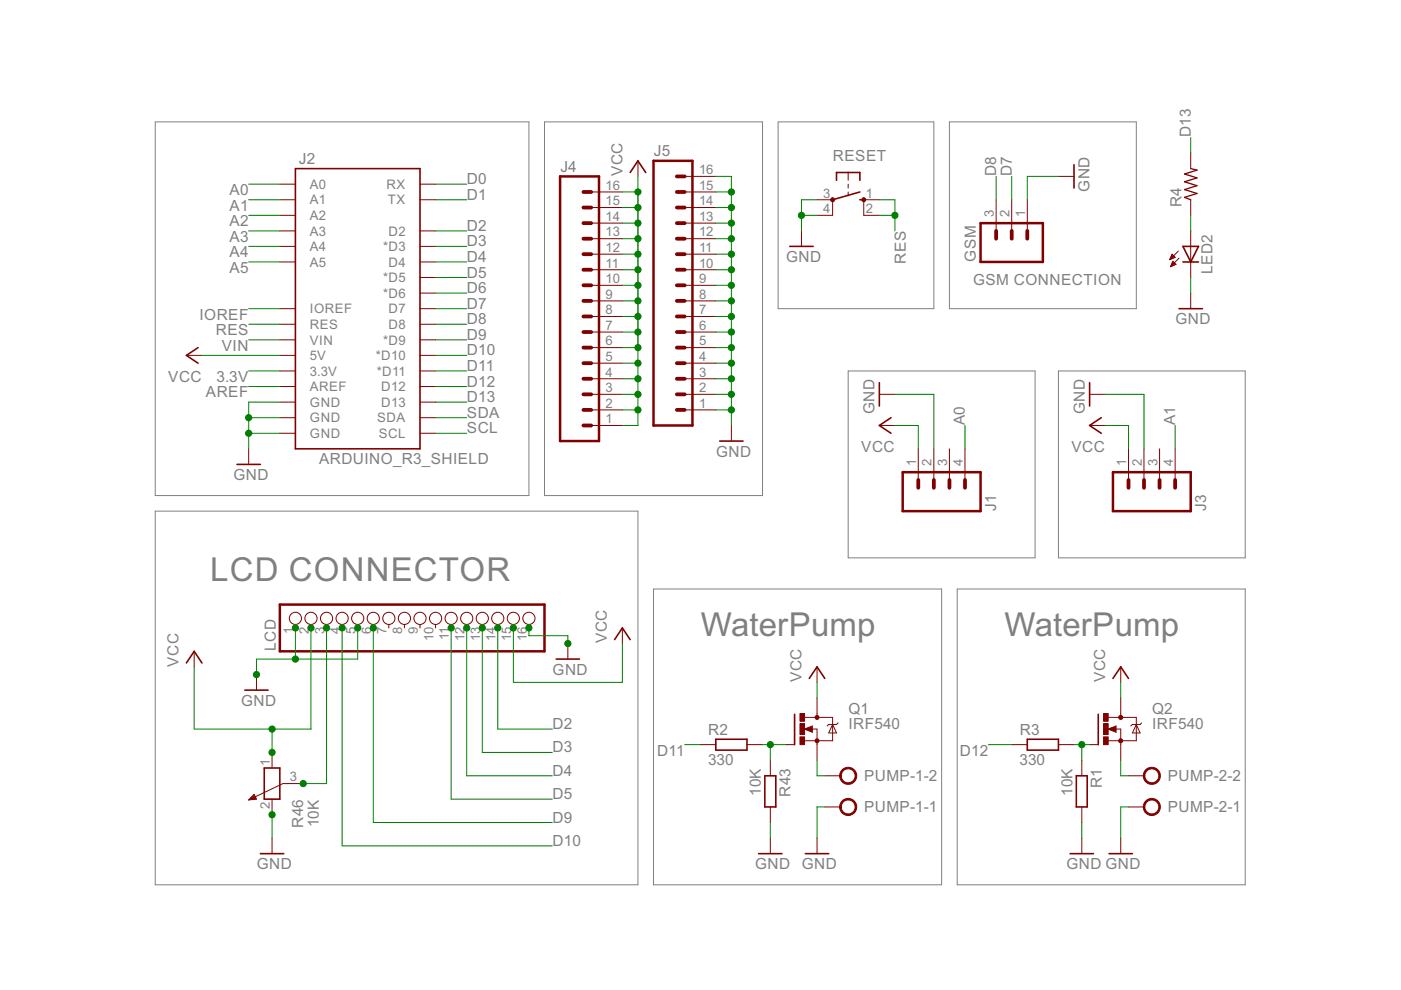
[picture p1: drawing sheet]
<svg xmlns="http://www.w3.org/2000/svg" width="297mm" height="210mm" viewBox="0 0 297 210" stroke-linecap="round" stroke-linejoin="round" font-family="sans-serif">
<path d="M32.9 25.8h79.2v79.3h-79.2zM115.4 25.8h46.3v79.3h-46.3zM165 25.8h33v39.6h-33zM201.3 25.8h39.6v39.6h-39.6zM179.8 78.7h39.7v39.6h-39.7zM224.4 78.7h39.6v39.6h-39.6zM32.9 108.4h102.4v79.2h-102.4zM138.6 124.9h61v62.7h-61zM202.9 124.9h61.1v62.7h-61.1z" fill="none" stroke="#808080" stroke-width=".21"/>
<g fill="none" stroke="#800000" stroke-width=".34">
<path d="M62.6 35.8h26.4v59.4h-26.4zM133.6 36.6l1.7-2.5 1.6 2.5M177.4 38.2v-1.6h4.9v1.6M227.7 34.9v5M167.4 52.2h5M182.3 42.4h.8M182.3 40.7l-5.8 1.7M250.8 52.2h3.3l-1.6 3.3zM250.8 55.5h3.3M42 73.7l-2.5 1.7 2.5 1.6M250 65.4h4.9M50.2 98.5h5"/>
<path d="M152.6 93.5h4.9M186.4 81.1v5M188.9 88.6l-2.5 1.6 2.5 1.7M231 81.1v5M233.5 88.6l-2.5 1.6 2.5 1.7M117.9 139.7h5M130.3 135.6l1.7-2.5 1.6 2.5M39.5 140.6l1.7-2.5 1.6 2.5M51.9 146.3h5M151.8 156.7h6.6v2.3h-6.6zM168.5 151.4v6.5M171.6 143.8l1.6-2.4 1.7 2.4"/>
<path d="M217.8 156.7h6.6v2.3h-6.6zM232.9 151.4v6.5M236 143.8l1.6-2.4 1.7 2.4M56 162.8h3.3v6.6h-3.3zM162.2 164.5h2.3v6.6h-2.3zM228.2 164.5h2.3v6.6h-2.3zM55.2 181h5M160.8 181h5M170.8 181h4.9M226.9 181h4.9M235.1 181h5"/>
</g>
<g fill="none" stroke="#800000" stroke-width=".21">
<path d="M59.3 39.1h3.3M89 39.1h3.4M135.3 34.1v3.3M145.2 37.4h6.6M179.8 36.6v1.6M179.8 39.1v.8M224.4 37.4h3.3M252.5 32.4v3.4M59.3 42.4h3.3M59.3 49h3.3M59.3 52.2h3.3M59.3 55.5h3.3"/>
<path d="M59.3 45.7h3.3M89 42.4h3.4M89 49h3.4M89 52.2h3.4M89 55.5h3.4M89 58.8h3.4M125.3 57.2h6.7M125.3 53.9h6.7M125.3 50.6h6.7M125.3 47.3h6.7M125.3 44h6.7M125.3 40.7h6.7"/>
<path d="M145.2 57.2h6.6M145.2 53.9h6.6M145.2 50.6h6.6M145.2 47.3h6.6M145.2 44h6.6M145.2 40.7h6.6M169.9 49v3.2M173.2 42.4h3.3v3.3h-3.3M179.8 40.7v.8M186.4 42.4h-3.3v3.3h3.3M211.2 42.4v6.6M214.5 42.4v6.6"/>
<path d="M217.8 42.4v6.6M248 55h.1M248.1 54.9h.3M248.2 54.7h.6M248.2 56.5h.1M248.2 54.5h.9M248.2 56.4h.4M248.3 54.4h.7M248.3 56.2h.7M248.4 54.2h.4M248.4 56h.9M248.4 54h.2"/>
<path d="M248.5 55.9h.7M248.5 53.9l.7 .7-1.2 .5zM248.5 55.7h.5M248.6 55.5h.2M249.3 56l-.6-.6-.5 1.1M249.3 56l-1.1 .5M249.8 53.2l-1.8 1.9M250 54.7l-1.8 1.8M252.5 42.4v3.3M252.5 49v9.8M39.5 75.4h3.3M59.3 65.4h3.3"/>
<path d="M59.3 68.7h3.3M59.3 72.1h3.3M59.3 75.4h3.3M59.3 78.7h3.3M89 62.1h3.4M89 65.4h3.4M89 68.7h3.4M89 72.1h3.4M89 75.4h3.4M89 78.7h3.4M125.3 77h6.7M125.3 73.7h6.7"/>
<path d="M125.3 70.4h6.7M125.3 67.1h6.7M125.3 63.8h6.7M125.3 60.5h6.7M145.2 77h6.6M145.2 73.7h6.6M145.2 70.4h6.6M145.2 67.1h6.6M145.2 63.8h6.6M145.2 60.5h6.6M252.5 62.1v3.3M52.7 95.2v3.3"/>
<path d="M59.3 82h3.3M59.3 85.3h3.3M59.3 88.6h3.3M59.3 91.9h3.3M89 82h3.4M89 85.3h3.4M89 88.6h3.4M89 91.9h3.4M125.3 83.6h6.7M125.3 90.2h6.7M125.3 86.9h6.7M125.3 80.3h6.7"/>
<path d="M145.2 83.6h6.6M145.2 86.9h6.6M145.2 80.3h6.6M155.1 90.2v3.3M186.4 83.6h3.3M186.4 90.2h3.3M194.7 95.2v6.6M198 95.2v6.6M201.3 95.2v6.6M204.6 95.2v6.6M231 83.6h3.3M231 90.2h3.3"/>
<path d="M239.3 95.2v6.6M242.5 95.2v6.6M245.9 95.2v6.6M249.2 95.2v6.6M41.2 138.1v3.3M62.6 132.4v.7M65.9 132.4v.7M69.2 132.4v.7M72.5 132.4v.7M75.8 132.4v.7M79.1 132.4v.7M82.4 132.4v.7"/>
<path d="M85.7 132.4v.7M89 132.4v.7M92.4 132.4v.7M95.7 132.4v.7M99 132.4v.7M102.3 132.4v.7M105.5 132.4v.7M108.8 132.4v.7M112.1 132.4v.7M120.4 136.4v3.3M132 133.1v3.3M54.4 143v3.3"/>
<path d="M57.7 159.5v3.3M148.5 157.9h3.3M158.4 157.9h3.3M166.6 157.9h1.9M170.6 154.6l1.6-.7v1.4zM170.6 152.1h5.9v5h-5.9M172.1 154.6h1.1v6.6M173.2 141.4v3.3M173.2 148v4.1M176.5 153.6l.9 1.8h-1.7zM177.7 153.3l-.3 .3h-1.7l-.3 .3M214.5 157.9h3.3"/>
<path d="M224.4 157.9h3.3M231 157.9h1.9M235 154.6l1.6-.7v1.4zM235 152.1h5.9v5h-5.9M236.5 154.6h1.1v6.6M237.6 141.4v3.3M237.6 148v4.1M240.9 153.6l.8 1.8h-1.6zM242.1 153.3l-.4 .3h-1.6l-.3 .3M52.9 169.5h1.2M53 169.3h1.3M53.2 169.1h1"/>
<path d="M53.4 169h.7M53.5 168.8h.6M53.7 168.6h.3M53.9 168.4l.5 1-1.7 .2M53.9 168.4l-1.2 1.2M53.9 168.5h.1M57.7 169.4v3.3M57.7 177.7v3.3M64.3 166.1h-4.3l-7.3 3.5M163.3 161.2v3.3M163.3 171.1v3.3M163.3 177.7v3.3"/>
<path d="M173.2 177.7v3.3M174.9 171.1h3.3M174.9 164.5h3.3M229.4 161.2v3.3M229.4 171.1v3.3M229.4 177.7v3.3M237.6 177.7v3.3M239.3 171.1h3.2M239.3 164.5h3.2"/>
<circle cx="62.6" cy="131.1" r="1.29"/>
<circle cx="65.9" cy="131.1" r="1.29"/>
<circle cx="69.2" cy="131.1" r="1.29"/>
<circle cx="72.5" cy="131.1" r="1.29"/>
<circle cx="75.8" cy="131.1" r="1.29"/>
<circle cx="79.1" cy="131.1" r="1.29"/>
<circle cx="82.4" cy="131.1" r="1.29"/>
<circle cx="85.7" cy="131.1" r="1.29"/>
<circle cx="89" cy="131.1" r="1.29"/>
<circle cx="92.4" cy="131.1" r="1.29"/>
<circle cx="95.7" cy="131.1" r="1.29"/>
<circle cx="99" cy="131.1" r="1.29"/>
<circle cx="102.3" cy="131.1" r="1.29"/>
<circle cx="105.5" cy="131.1" r="1.29"/>
<circle cx="108.8" cy="131.1" r="1.29"/>
<circle cx="112.1" cy="131.1" r="1.29"/>
</g>
<path d="M172.1 154.3l-1.2 .3 1.2 .3v-.3h-.4M236.5 154.3l-1.2 .3 1.2 .3v-.3h-.4" fill="none" stroke="#800000" stroke-width=".4"/>
<g fill="#800000" stroke="#800000" stroke-width=".21">
<path d="M178.7 169.7a1.81 1.81 0 0 1 2.8 .6 1.81 1.81 0 0 1-1.3 2.6 1.81 1.81 0 0 1-2.2-1.8h.4a1.48 1.48 0 0 1 2.1-1.4 1.48 1.48 0 0 1 .3 2.5 1.48 1.48 0 0 1-2.4-.8v-.3h-.4a1.95 1.95 0 0 1 .7-1.4z" fill-rule="evenodd"/>
<path d="M178.7 163.1a1.81 1.81 0 0 1 2.8 .6 1.81 1.81 0 0 1-1.3 2.6 1.81 1.81 0 0 1-2.2-1.8h.4a1.48 1.48 0 0 1 2.1-1.4 1.48 1.48 0 0 1 .3 2.5 1.48 1.48 0 0 1-2.4-.8v-.3h-.4a1.95 1.95 0 0 1 .7-1.4z" fill-rule="evenodd"/>
<path d="M242.8 170a1.81 1.81 0 0 1 2.9 0 1.81 1.81 0 0 1-.9 2.8 1.81 1.81 0 0 1-2.4-1.7h.3a1.49 1.49 0 0 1 2.1-1.4 1.49 1.49 0 0 1 .3 2.5 1.49 1.49 0 0 1-2.3-.8l-.1-.3h-.3z" fill-rule="evenodd"/>
<path d="M242.8 163.4a1.81 1.81 0 0 1 2.9 0 1.81 1.81 0 0 1-.9 2.8 1.81 1.81 0 0 1-2.4-1.7h.3a1.49 1.49 0 0 1 2.1-1.4 1.49 1.49 0 0 1 .3 2.5 1.49 1.49 0 0 1-2.3-.8l-.1-.3h-.3z" fill-rule="evenodd"/>
<circle cx="173.2" cy="157.1" r=".42"/>
<circle cx="173.2" cy="152.1" r=".42"/>
<circle cx="237.6" cy="157.1" r=".43"/>
<circle cx="237.6" cy="152.1" r=".43"/>
<circle cx="176.5" cy="42.3" r=".43"/>
<circle cx="183.1" cy="42.3" r=".43"/>
</g>
<g fill="#800000" stroke="#800000" stroke-width=".21">
<path d="M169.6 156.2h1v1.7h-1z"/>
<path d="M169.6 151.3h1v1.6h-1z"/>
<path d="M169.6 153.4h1v2.3h-1z"/>
<path d="M234 156.2h.9v1.7h-.9z"/>
<path d="M234 151.3h.9v1.6h-.9z"/>
<path d="M234 153.4h.9v2.3h-.9z"/>
</g>
<path d="M118.7 37.4h8.3v56.1h-8.3zM138.6 34.1h8.2v56.1h-8.2zM207.9 47.3h13.2v8.2h-13.2zM191.4 100.1h16.5v8.3h-16.5zM236 100.1h16.5v8.3h-16.5zM59.3 128.2h56.1v9.9h-56.1z" fill="none" stroke="#800000" stroke-width=".53"/>
<g fill="none" stroke="#800000" stroke-width=".8">
<path d="M143.5 37.4h1.7M123.7 57.2h1.6M123.7 53.9h1.6M123.7 50.6h1.6M123.7 47.3h1.6M123.7 44h1.6M123.7 40.7h1.6M143.5 57.2h1.7M143.5 53.9h1.7M143.5 50.6h1.7M143.5 47.3h1.7M143.5 44h1.7"/>
<path d="M143.5 40.7h1.7M211.2 49v1.6M214.5 49v1.6M217.8 49v1.6M123.7 77h1.6M123.7 73.7h1.6M123.7 70.4h1.6M123.7 67.1h1.6M123.7 63.8h1.6M123.7 60.5h1.6M143.5 77h1.7M143.5 73.7h1.7"/>
<path d="M143.5 70.4h1.7M143.5 67.1h1.7M143.5 63.8h1.7M143.5 60.5h1.7M123.7 83.6h1.6M123.7 86.9h1.6M123.7 90.2h1.6M123.7 80.3h1.6M143.5 83.6h1.7M143.5 86.9h1.7M143.5 80.3h1.7M194.7 101.8v1.6"/>
<path d="M198 101.8v1.6M201.3 101.8v1.6M204.6 101.8v1.6M239.3 101.8v1.6M242.5 101.8v1.6M245.9 101.8v1.6M249.2 101.8v1.6"/>
</g>
<path d="M252.5 35.8l1.3 .3-2.7 .8 2.7 .8-2.7 .8 2.7 .9-2.7 .8 2.7 .8-2.7 .8 1.4 .6" fill="none" stroke="#800000" stroke-width=".28"/>
<g fill="none" stroke="#008000" stroke-width=".21">
<path d="M52.7 39.1h6.6M92.4 39.1h6.6M135.3 37.4v52.8h-3.3M151.8 37.4h3.3v52.8M211.2 37.4v5M214.5 37.4v5M224.4 37.4h-6.6v5M252.5 29.1v3.3M52.7 42.4h6.6M52.7 45.7h6.6M52.7 49h6.6M52.7 52.2h6.6"/>
<path d="M52.7 55.5h6.6M92.4 42.4h6.6M92.4 49h6.6M92.4 52.2h6.6M92.4 55.5h6.6M92.4 58.8h6.6M132 40.7h3.3M132 44h3.3M132 47.3h3.3M132 50.6h3.3M132 53.9h3.3M132 57.2h3.3"/>
<path d="M151.8 40.7h3.3M151.8 44h3.3M151.8 47.3h3.3M151.8 50.6h3.3M151.8 53.9h3.3M151.8 57.2h3.3M169.9 45.7h3.3M173.2 42.4h-3.3v6.6M186.4 42.4h3.3v6.6M186.4 45.7h3.3M252.5 45.7v3.3M252.5 58.8v3.3"/>
<path d="M42.8 75.4h16.5M52.7 65.4h6.6M52.7 68.7h6.6M52.7 72.1h6.6M52.7 78.7h6.6M92.4 62.1h6.6M92.4 65.4h6.6M92.4 68.7h6.6M92.4 72.1h6.6M92.4 75.4h6.6M92.4 78.7h6.6M132 60.5h3.3"/>
<path d="M132 63.8h3.3M132 67.1h3.3M132 70.4h3.3M132 73.7h3.3M132 77h3.3M151.8 60.5h3.3M151.8 63.8h3.3M151.8 67.1h3.3M151.8 70.4h3.3M151.8 73.7h3.3M151.8 77h3.3M52.7 82h6.6"/>
<path d="M52.7 91.9h6.6M52.7 88.6h6.6M59.3 85.3h-6.6v9.9M92.4 82h6.6M92.4 85.3h6.6M92.4 91.9h6.6M92.4 88.6h6.6M132 80.3h3.3M132 83.6h3.3M132 86.9h3.3M151.8 80.3h3.3M151.8 83.6h3.3"/>
<path d="M151.8 86.9h3.3M189.7 90.2h5v5M189.7 83.6h8.3v11.6M204.6 90.2v5M234.3 90.2h5v5M234.3 83.6h8.2v11.6M249.2 90.2v5M62.6 133.1v6.6M65.9 133.1v21.5h-24.7v-13.2M69.2 133.1v33h-4.9M72.5 133.1v46.2h44.6M75.8 133.1v6.6h-21.4v3.3"/>
<path d="M79.1 133.1v41.3h38M95.7 133.1v36.3h21.4M99 133.1v31.4h18.1M102.3 133.1v26.4h14.8M105.5 133.1v21.5h11.6M108.8 133.1v11.6h23.2v-8.3M112.1 133.1v1.7h8.3v1.6M57.7 154.6v4.9M145.2 157.9h3.3M161.7 157.9h4.9M163.3 157.9v3.3M173.2 144.7v3.3"/>
<path d="M209.5 157.9h5M227.7 157.9h3.3M229.4 157.9v3.3M237.6 144.7v3.3M57.7 172.7v5M163.3 174.4v3.3M173.2 161.2v3.3h1.7M174.9 171.1h-1.7v6.6M229.4 174.4v3.3M237.6 161.2v3.3h1.7M239.3 171.1h-1.7v6.6"/>
</g>
<g fill="#008000" stroke="#008000" stroke-width=".21">
<circle cx="105.5" cy="133.1" r=".66"/>
<circle cx="102.3" cy="133.1" r=".66"/>
<circle cx="99" cy="133.1" r=".66"/>
<circle cx="95.7" cy="133.1" r=".66"/>
<circle cx="79.1" cy="133.1" r=".66"/>
<circle cx="72.5" cy="133.1" r=".66"/>
<circle cx="189.7" cy="45.7" r=".66"/>
<circle cx="108.8" cy="133.1" r=".66"/>
<circle cx="65.9" cy="133.1" r=".66"/>
<circle cx="57.7" cy="154.6" r=".66"/>
<circle cx="57.7" cy="159.5" r=".66"/>
<circle cx="135.3" cy="40.7" r=".66"/>
<circle cx="135.3" cy="44" r=".66"/>
<circle cx="135.3" cy="47.3" r=".66"/>
<circle cx="135.3" cy="50.6" r=".66"/>
<circle cx="135.3" cy="53.9" r=".66"/>
<circle cx="135.3" cy="57.2" r=".66"/>
<circle cx="135.3" cy="60.5" r=".66"/>
<circle cx="135.3" cy="63.8" r=".66"/>
<circle cx="135.3" cy="67.1" r=".66"/>
<circle cx="135.3" cy="70.4" r=".66"/>
<circle cx="135.3" cy="73.7" r=".66"/>
<circle cx="135.3" cy="77" r=".66"/>
<circle cx="135.3" cy="86.9" r=".66"/>
<circle cx="135.3" cy="83.6" r=".66"/>
<circle cx="135.3" cy="80.3" r=".66"/>
<circle cx="52.7" cy="88.6" r=".66"/>
<circle cx="52.7" cy="91.9" r=".66"/>
<circle cx="54.4" cy="143" r=".66"/>
<circle cx="62.6" cy="139.7" r=".66"/>
<circle cx="62.6" cy="133.1" r=".66"/>
<circle cx="75.8" cy="133.1" r=".66"/>
<circle cx="112.1" cy="133.1" r=".66"/>
<circle cx="120.4" cy="136.4" r=".66"/>
<circle cx="155.1" cy="86.9" r=".66"/>
<circle cx="155.1" cy="83.6" r=".66"/>
<circle cx="155.1" cy="80.3" r=".66"/>
<circle cx="155.1" cy="77" r=".66"/>
<circle cx="155.1" cy="73.7" r=".66"/>
<circle cx="155.1" cy="70.4" r=".66"/>
<circle cx="155.1" cy="67.1" r=".66"/>
<circle cx="155.1" cy="63.8" r=".66"/>
<circle cx="155.1" cy="60.5" r=".66"/>
<circle cx="155.1" cy="57.2" r=".66"/>
<circle cx="155.1" cy="53.9" r=".66"/>
<circle cx="155.1" cy="50.6" r=".66"/>
<circle cx="155.1" cy="47.3" r=".66"/>
<circle cx="155.1" cy="44" r=".66"/>
<circle cx="155.1" cy="40.7" r=".66"/>
<circle cx="169.9" cy="45.7" r=".66"/>
<circle cx="57.7" cy="172.7" r=".66"/>
<circle cx="69.2" cy="133.1" r=".66"/>
<circle cx="64.3" cy="166.1" r=".66"/>
<circle cx="163.3" cy="157.9" r=".66"/>
<circle cx="229.4" cy="157.9" r=".66"/>
</g>
<g font-size="7.8" fill="#808080">
<text x="44.6" y="123.2">LCD CONNECTOR</text>
<text x="148.6" y="134.8">WaterPump</text>
<text x="213" y="134.8">WaterPump</text>
</g>
<g font-size="3.6" fill="#808080">
<text x="252.5" y="29.1" transform="rotate(-90 252.5 29.1)">D13</text>
<text x="63.3" y="34.8">J2</text>
<text x="138.6" y="33.1">J5</text>
<text x="176.6" y="34.1">RESET</text>
<text x="48.7" y="41.4">A0</text>
<text x="99" y="39">D0</text>
<text x="118.8" y="36.4">J4</text>
<text x="132" y="37.3" transform="rotate(-90 132 37.3)">VCC</text>
<text x="211.2" y="37.3" transform="rotate(-90 211.2 37.3)">D8</text>
<text x="214.5" y="37.3" transform="rotate(-90 214.5 37.3)">D7</text>
<text x="231" y="40.6" transform="rotate(-90 231 40.6)">GND</text>
<text x="48.7" y="44.7">A1</text>
<text x="48.7" y="48">A2</text>
<text x="99" y="42.3">D1</text>
<text x="250.5" y="43.9" transform="rotate(-90 250.5 43.9)">R4</text>
<text x="48.7" y="51.3">A3</text>
<text x="99" y="48.9">D2</text>
<text x="99" y="52.2">D3</text>
<text x="48.7" y="54.6">A4</text>
<text x="48.7" y="57.9">A5</text>
<text x="99" y="55.6">D4</text>
<text x="99" y="58.9">D5</text>
<text x="166.7" y="55.6">GND</text>
<text x="192" y="55.9" transform="rotate(-90 192 55.9)">RES</text>
<text x="206.9" y="55.5" transform="rotate(-90 206.9 55.5)">GSM</text>
<text x="257.1" y="58.1" transform="rotate(-90 257.1 58.1)">LED2</text>
<text x="99" y="62.2">D6</text>
<text x="99" y="65.5">D7</text>
<text x="206.3" y="60.5">GSM CONNECTION</text>
<text x="42.3" y="67.8">IOREF</text>
<text x="45.8" y="71.1">RES</text>
<text x="99" y="68.8">D8</text>
<text x="249.2" y="68.8">GND</text>
<text x="47" y="74.4">VIN</text>
<text x="99" y="72.1">D9</text>
<text x="99" y="75.4">D10</text>
<text x="35.7" y="81">VCC</text>
<text x="45.9" y="81">3.3V</text>
<text x="99" y="78.7">D11</text>
<text x="99" y="82">D12</text>
<text x="43.7" y="84.3">AREF</text>
<text x="99" y="85.3">D13</text>
<text x="99" y="88.6">SDA</text>
<text x="185.4" y="87.8" transform="rotate(-90 185.4 87.8)">GND</text>
<text x="230" y="87.8" transform="rotate(-90 230 87.8)">GND</text>
<text x="99" y="91.9">SCL</text>
<text x="182.6" y="95.8">VCC</text>
<text x="204.6" y="90.2" transform="rotate(-90 204.6 90.2)">A0</text>
<text x="227.2" y="95.8">VCC</text>
<text x="249.2" y="90.2" transform="rotate(-90 249.2 90.2)">A1</text>
<text x="49.5" y="101.8">GND</text>
<text x="67.6" y="98.5">ARDUINO_R3_SHIELD</text>
<text x="151.8" y="96.8">GND</text>
<text x="211.2" y="108.3" transform="rotate(-90 211.2 108.3)">J1</text>
<text x="255.8" y="108.3" transform="rotate(-90 255.8 108.3)">J3</text>
<text x="128.7" y="136.4" transform="rotate(-90 128.7 136.4)">VCC</text>
<text x="37.9" y="141.3" transform="rotate(-90 37.9 141.3)">VCC</text>
<text x="58.5" y="138" transform="rotate(-90 58.5 138)">LCD</text>
<text x="117.2" y="143">GND</text>
<text x="51.1" y="149.6">GND</text>
<text x="169.9" y="144.6" transform="rotate(-90 169.9 144.6)">VCC</text>
<text x="234.3" y="144.6" transform="rotate(-90 234.3 144.6)">VCC</text>
<text x="117.2" y="154.6">D2</text>
<text x="150.2" y="155.9">R2</text>
<text x="179.9" y="154.6">IRF540</text>
<text x="179.9" y="151.3">Q1</text>
<text x="216.2" y="155.9">R3</text>
<text x="244.3" y="154.6">IRF540</text>
<text x="244.3" y="151.3">Q2</text>
<text x="117.2" y="159.5">D3</text>
<text x="139.4" y="160.2">D11</text>
<text x="203.5" y="160.2">D12</text>
<text x="117.2" y="164.5">D4</text>
<text x="150.1" y="162.2">330</text>
<text x="183.2" y="165.6">PUMP-1-2</text>
<text x="216.1" y="162.2">330</text>
<text x="233.6" y="167.1" transform="rotate(-90 233.6 167.1)">R1</text>
<text x="247.6" y="165.6">PUMP-2-2</text>
<text x="117.2" y="169.4">D5</text>
<text x="161.3" y="168.8" transform="rotate(-90 161.3 168.8)">10K</text>
<text x="167.6" y="168.9" transform="rotate(-90 167.6 168.9)">R43</text>
<text x="183.2" y="172.2">PUMP-1-1</text>
<text x="227.4" y="168.8" transform="rotate(-90 227.4 168.8)">10K</text>
<text x="247.6" y="172.2">PUMP-2-1</text>
<text x="64.3" y="175.5" transform="rotate(-90 64.3 175.5)">R46</text>
<text x="67.6" y="175.4" transform="rotate(-90 67.6 175.4)">10K</text>
<text x="117.2" y="174.4">D9</text>
<text x="117.2" y="179.3">D10</text>
<text x="54.4" y="184.3">GND</text>
<text x="160.1" y="184.3">GND GND</text>
<text x="226.1" y="184.3">GND GND</text>
</g>
<g font-size="3.1" fill="#808080">
<text x="65.7" y="40">A0</text>
<text x="81.9" y="40">RX</text>
<text x="128.4" y="40.2">16</text>
<text x="148.2" y="40.2">15</text>
<text x="148.2" y="36.9">16</text>
<text x="174.5" y="41.9">3</text>
<text x="183.6" y="41.9">1</text>
<text x="65.7" y="43.3">A1</text>
<text x="65.7" y="46.6">A2</text>
<text x="82.2" y="43.3">TX</text>
<text x="128.4" y="46.8">14</text>
<text x="128.4" y="43.5">15</text>
<text x="148.2" y="46.8">13</text>
<text x="148.2" y="43.5">14</text>
<text x="174.5" y="45.2">4</text>
<text x="183.6" y="45.2">2</text>
<text x="210.7" y="45.9" transform="rotate(-90 210.7 45.9)">3</text>
<text x="214" y="45.9" transform="rotate(-90 214 45.9)">2</text>
<text x="217.3" y="45.9" transform="rotate(-90 217.3 45.9)">1</text>
<text x="65.7" y="49.9">A3</text>
<text x="65.7" y="53.2">A4</text>
<text x="81.3" y="53.2">*D3</text>
<text x="82.4" y="49.9">D2</text>
<text x="128.4" y="53.4">12</text>
<text x="128.4" y="50.1">13</text>
<text x="148.2" y="53.4">11</text>
<text x="148.2" y="50.1">12</text>
<text x="65.7" y="56.5">A5</text>
<text x="81.3" y="59.9">*D5</text>
<text x="82.4" y="56.6">D4</text>
<text x="128.4" y="56.7">11</text>
<text x="148.2" y="56.7">10</text>
<text x="81.3" y="63.2">*D6</text>
<text x="128.4" y="63.3">9</text>
<text x="128.4" y="60">10</text>
<text x="148.2" y="63.3">8</text>
<text x="148.2" y="60">9</text>
<text x="65.7" y="69.7">RES</text>
<text x="65.7" y="66.4">IOREF</text>
<text x="82.4" y="66.5">D7</text>
<text x="82.4" y="69.8">D8</text>
<text x="128.4" y="69.9">7</text>
<text x="128.4" y="66.6">8</text>
<text x="148.2" y="69.9">6</text>
<text x="148.2" y="66.6">7</text>
<text x="65.7" y="76.3">5V</text>
<text x="65.7" y="73">VIN</text>
<text x="79.7" y="76.4">*D10</text>
<text x="81.3" y="73.1">*D9</text>
<text x="128.4" y="76.5">5</text>
<text x="128.4" y="73.2">6</text>
<text x="148.2" y="76.5">4</text>
<text x="148.2" y="73.2">5</text>
<text x="65.7" y="79.6">3.3V</text>
<text x="65.7" y="83">AREF</text>
<text x="79.9" y="79.7">*D11</text>
<text x="80.8" y="83">D12</text>
<text x="128.4" y="83.1">3</text>
<text x="128.4" y="79.8">4</text>
<text x="148.2" y="83.1">2</text>
<text x="148.2" y="79.8">3</text>
<text x="65.7" y="86.3">GND</text>
<text x="65.7" y="89.6">GND</text>
<text x="80" y="89.6">SDA</text>
<text x="80.8" y="86.3">D13</text>
<text x="128.4" y="89.8">1</text>
<text x="128.4" y="86.5">2</text>
<text x="148.2" y="86.5">1</text>
<text x="65.7" y="92.9">GND</text>
<text x="80.3" y="92.9">SCL</text>
<text x="194.2" y="98.7" transform="rotate(-90 194.2 98.7)">1</text>
<text x="197.5" y="98.7" transform="rotate(-90 197.5 98.7)">2</text>
<text x="200.8" y="98.7" transform="rotate(-90 200.8 98.7)">3</text>
<text x="204.1" y="98.7" transform="rotate(-90 204.1 98.7)">4</text>
<text x="238.8" y="98.7" transform="rotate(-90 238.8 98.7)">1</text>
<text x="242.1" y="98.7" transform="rotate(-90 242.1 98.7)">2</text>
<text x="245.4" y="98.7" transform="rotate(-90 245.4 98.7)">3</text>
<text x="248.7" y="98.7" transform="rotate(-90 248.7 98.7)">4</text>
<text x="62.2" y="134.4" transform="rotate(-90 62.2 134.4)">1</text>
<text x="65.5" y="134.4" transform="rotate(-90 65.5 134.4)">2</text>
<text x="68.8" y="134.4" transform="rotate(-90 68.8 134.4)">3</text>
<text x="72.1" y="134.4" transform="rotate(-90 72.1 134.4)">4</text>
<text x="75.4" y="134.4" transform="rotate(-90 75.4 134.4)">5</text>
<text x="78.7" y="134.4" transform="rotate(-90 78.7 134.4)">6</text>
<text x="82" y="134.4" transform="rotate(-90 82 134.4)">7</text>
<text x="85.3" y="134.4" transform="rotate(-90 85.3 134.4)">8</text>
<text x="88.6" y="134.4" transform="rotate(-90 88.6 134.4)">9</text>
<text x="91.9" y="136" transform="rotate(-90 91.9 136)">10</text>
<text x="95.2" y="135.7" transform="rotate(-90 95.2 135.7)">11</text>
<text x="98.5" y="136" transform="rotate(-90 98.5 136)">12</text>
<text x="101.8" y="136" transform="rotate(-90 101.8 136)">13</text>
<text x="105.1" y="136" transform="rotate(-90 105.1 136)">14</text>
<text x="108.4" y="136" transform="rotate(-90 108.4 136)">15</text>
<text x="111.7" y="136" transform="rotate(-90 111.7 136)">16</text>
<text x="57.2" y="162.4" transform="rotate(-90 57.2 162.4)">1</text>
<text x="61.4" y="165.7">3</text>
<text x="57.2" y="171.5" transform="rotate(-90 57.2 171.5)">2</text>
</g>
</svg>
